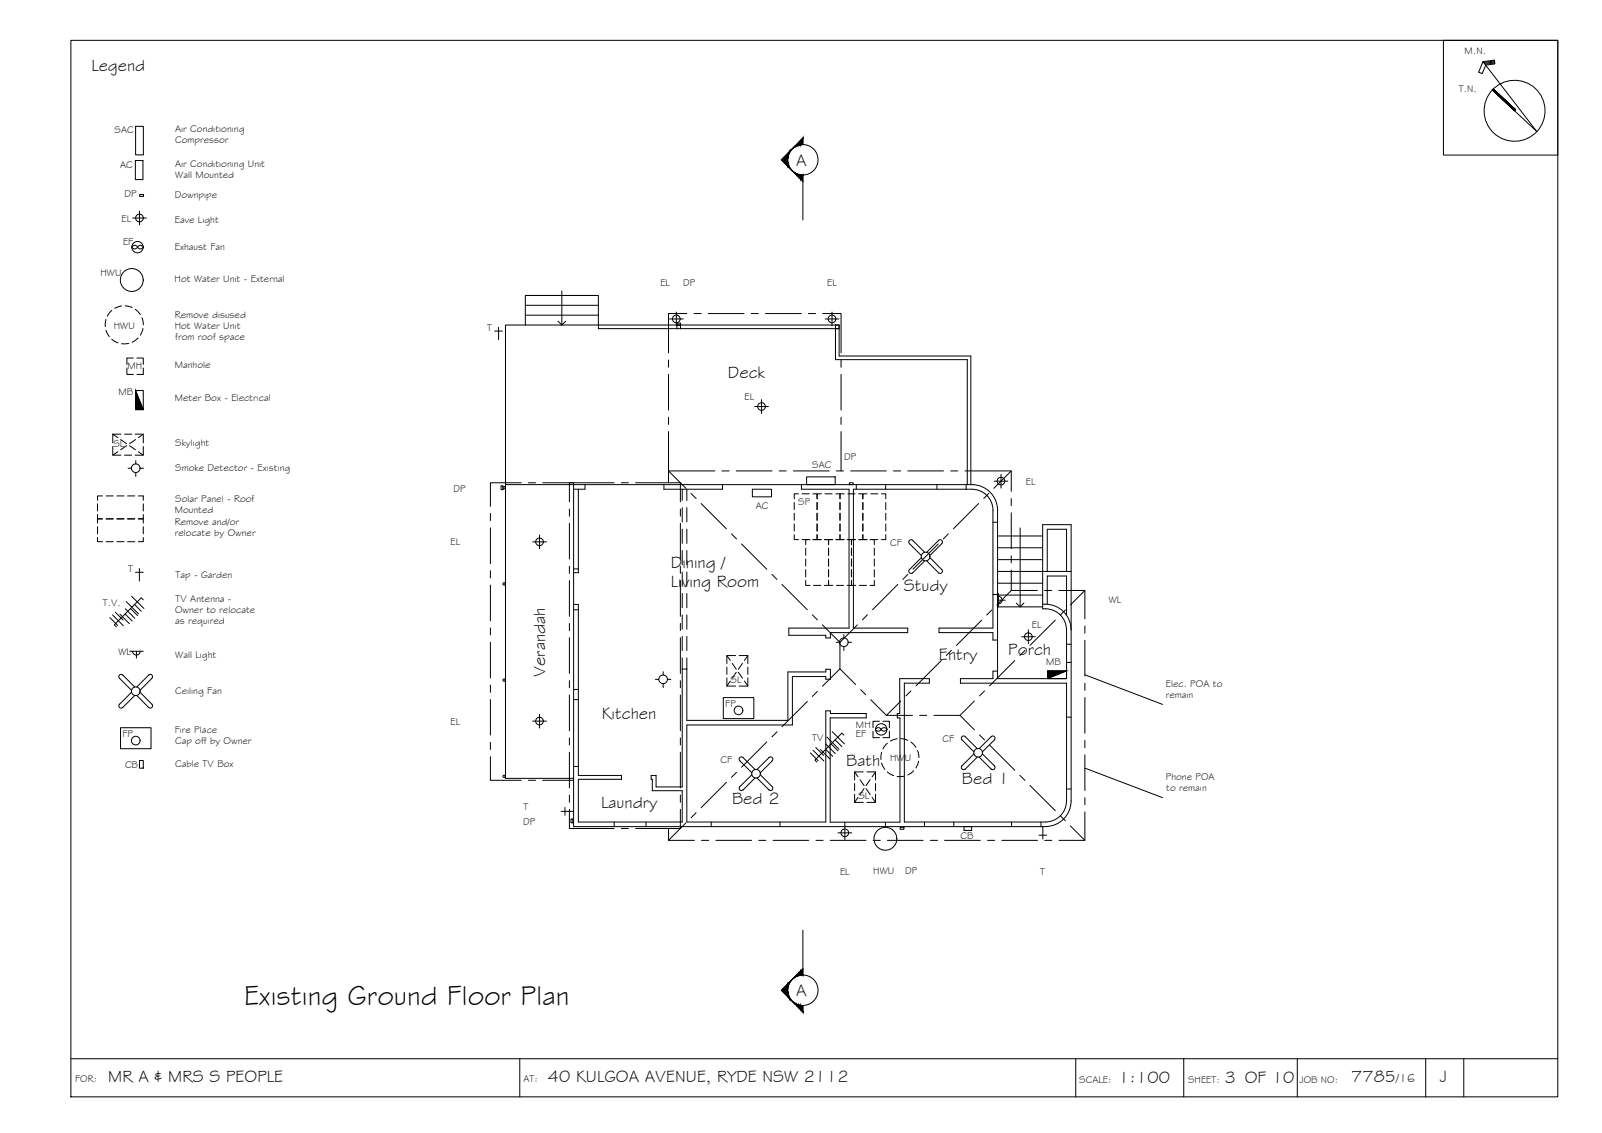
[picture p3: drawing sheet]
<svg xmlns="http://www.w3.org/2000/svg" width="420mm" height="297mm" viewBox="0 0 420 297" stroke-linecap="round" stroke-linejoin="round" font-family="sans-serif">
<!-- layer: BORDER -->
<g fill="none" stroke="#000" stroke-width=".26">
<path d="M18.6 10.6h390v277h-390zM378.6 10.6h30v30.1h-30zM388.9 16.2l3-.4 .2 1-2.4 .3-1 2.2-.9-.4 1.1-2.7 14.2 18.3-11.7-10.9M392 16l-2.9 .4M392 16.2l-2.7 .4M392 16.5l-2.5 .3M391.7 23.3l5.8 5.5M18.6 277.6h390M136.3 277.6v10M282.1 277.6v10M310.5 277.6v10M340.2 277.6v10"/>
<path d="M373.9 277.6v10M383.9 277.6v10"/>
<circle cx="397.2" cy="29" r="8"/>
</g>
<g fill="#000" stroke="#000" stroke-width=".26">
<path d="M391.4 23.6l5.9 5.4zM391.4 23.6l.2-.2 5.7 5.6z"/>
<path d="M391.6 23.4l5.7 5.6 .2-.2zM391.7 23.3l5.8 5.5z"/>
</g>
<!-- layer: EXISTING -->
<g fill="none" stroke="#000" stroke-width=".26">
<path d="M137.8 85.2v-7.7h19.1v8.7h20.6M137.8 82.6h19.1M137.8 80h19.1M177.5 85.2h1v1h-1zM178.5 86.2h41.6M219.1 85.2h1v1h-1zM219.1 86.2v8.1h34.6v32.8M132.6 127.1h122.3a6.7 6.7 0 0 1 6.7 6.7v44.1h18.1v-9M132.6 127.1v-41.9h87.5v8.1h34.5v33.8M132.6 127.1v77h17.8M150.4 127.1v89.6h123.8a6.7 6.7 0 0 0 6.7-6.7M151.7 128.3v21.8h-1.3"/>
<path d="M153.4 127.1v1.2h-3M174.1 127.1v1.2h15.4v-1.2M178.9 128.3v2.9M178.9 133.1v3.7M178.9 138.7v3.8M180.1 128.3v2.9M180.1 133.1v3.7M180.1 138.7v3.8M210.2 127.1v1.2h12.5v36.4h-15.8v1.9h9.7v.7h1.2v-1.4h20.3v-1.2h-14.3v-36.4h31.1a5.5 5.5 0 0 1 5.5 5.5v30.9h-14.1v1.2h14.1v1.9h1.2M224.6 127.1v1.2M232.3 127.1v1.2M245.7 127.1v1.2"/>
<path d="M253.4 127.1v1.2M260.4 136.9h1.2M150.4 158.5h1.3v44.8h11.3v1h-11.3v11.2h27.2v-8.2h-7.8v-3h-.3v-1h1.3v3h6.8v-33.8M150.4 149.2h1.3M150.4 159.9h1.3M178.9 144.3v3.8M178.9 150v3.7M178.9 155.6v3.7M180.1 144.3v3.8M180.1 150v3.7M180.1 155.6v3.7M260.4 155.9h1.2"/>
<path d="M261.6 159.1h11.9M261.6 156h11.9M261.6 152.9h11.9M261.6 149.8h19.3M261.6 146.7h11.9M261.6 143.6h11.9M261.6 140.5h11.9M273.5 158.4a6.8 6.8 0 0 1 7.4 6.7M274.7 149.8v-11h5v11M274.7 158.4v-7.4h5v10.3M178.9 161.2v3.8M178.9 166.8v3.8"/>
<path d="M178.9 175.4h1.2M180.1 172.5v16.4h26.5v-12.7h10v-.7h1.2v2.6h-1.2v-.7h-8.8v12.7h-27.7v25.4h36.5v-29.1h1.2v.7h9.4v1.1h-9.5v27.4h18.3v-27.4h-.7v-1.1h.7v-9.2h7.7v1.2h-6.5v36.4h37a5.5 5.5 0 0 0 5.5-5.5v-30.9h-27.8v-1.2h8.5v-1.9h1.2M180.1 161.2v3.8M180.1 166.8v3.8M279.7 173.7h1.2M280.9 168.9h-1.2a10.7 10.7 0 0 0-.6-6.3 5.6 5.6 0 0 0-5.6-3v-22h7.4v72.4M150.4 180.8h1.3M150.4 183.4h1.3M279.7 188h1.2M150.4 200.9h1.3M161.1 215.5v1.2M169.4 215.5v1.2"/>
<path d="M186.5 215.5v1.2M204.6 215.5v1.2M221.6 215.6v1.1M232.2 215.6v1.1M242.5 215.5v1.2M250.2 215.5v1.2M265.3 215.5v1.2M273 215.5v1.2M279.7 206.9h1.2"/>
<circle cx="132.2" cy="127.9" r=".31"/>
<circle cx="132.2" cy="153.1" r=".31"/>
<circle cx="132.2" cy="178.3" r=".31"/>
<circle cx="132.2" cy="203.5" r=".31"/>
</g>
<!-- layer: SERVICES -->
<g fill="none" stroke="#000" stroke-width=".26">
<path d="M35.6 33.1h2v7.5h-2zM34.8 57.2h3.6M35.5 42.1h2v5h-2zM36.6 55.3v3.7M36.6 51h1v.5h-1zM34.8 64.5a.86 .86 0 0 1 1.3 .3 .84 .84 0 0 1-.8 .4 .84 .84 0 0 1-.7-.4zM36.1 64.8a.86 .86 0 0 1 1.5 0M36.1 64.8a.86 .86 0 0 0 1.5 0M27.8 83.8l-.2 1.8M27.8 86.6l.9 1.7M29.3 81.4l-1.1 1.5M29.3 88.9l1.7 1"/>
<path d="M31.9 80.2l-1.8 .6M32.8 80.2l1.9 .4M33.3 96.5v1.7h1.7M33.8 90l-1.9 .1M35 93.9h-1.7v1.6M35.5 81.1l1.3 1.4M35.9 93.9h1.7v1.6M36.2 88.6l-1.5 1.1M37.2 83.3l.4 1.9M37.5 86.1l-.7 1.8M37.6 96.5v1.7h-1.7M129.7 86.8h2.1"/>
<path d="M130.8 85.8v3.3M175.6 83.6h3.6M177.4 81.8v3.6M177.5 84.7h1v.5h-1zM216.4 83.6h3.6M218.2 81.8v3.6M29.6 117v2.3h2.1M29.6 113.8h2.1M30.9 114.7l-1.3-.9v2.3M30.9 118.4l-1.3 .9M31.7 115.2l1.5 1.1M32.6 113.8h1.9"/>
<path d="M32.6 119.3h1.9M33.2 116.9l-1.5 1M34 116.9l1.5 1M35.5 113.8h2.1v2.3M35.5 115.2l-1.5 1.1M35.5 102.4v5h2.1l-2.1-5h2.1v5M36.3 118.4l1.3 .9M37.6 117v2.3h-2.1M37.6 113.8l-1.3 .9M197.9 106.6h3.6M199.7 104.8v3.6M25.6 134.9v1.1h1.3h-1.3v1.2"/>
<path d="M25.6 132.1v1.9M25.6 138.1v1.9M26.9 130h-1.3v1.2M27.8 136h1.9M27.8 130h1.9M30.7 136h1.8M30.7 130h1.8M33.5 136h1.8M33.5 130h1.8M33.6 122.8h.9M35.6 120.7v.9M35.6 123.9v1"/>
<path d="M36.3 130h1.3v1.2M36.7 122.8h.9M37.6 134.9v1.1h-1.3h1.3v1.2M37.6 132.1v1.9M37.6 138.1v1.9M131.4 127.4h.5v1h-.5zM197.3 128.3h5v2h-5zM208.3 131.7v1.9M208.3 134.5v1.9M208.3 137.4v1.8M209.4 129.5h-1.1v1.3M210.4 129.5h1.8"/>
<path d="M211.5 125h7.5v2.1h-7.5zM213.2 129.5h1.1v1.3v-1.3h1.1M214.3 131.7v1.9M214.3 134.5v1.9M214.3 137.4v1.8M216.4 129.5h1.8M219.2 129.5h1.1v1.3v-1.3h1.1M220.3 131.7v1.9M220.3 134.5v1.9M220.3 137.4v1.8M222.4 129.5h1.8M222.8 126.6h1v.5h-1z"/>
<path d="M225.2 129.5h1.1v1.3v-1.3h1.1M226.3 131.7v1.9M226.3 134.5v1.9M226.3 137.4v1.8M228.4 129.5h1.8M231.2 129.5h1.1v1.3M232.3 131.7v1.9M232.3 134.5v1.9M232.3 137.4v1.8M260.7 126.1h3.6M262.5 124.3v3.7M25.6 140.9v1.1h1.3"/>
<path d="M27.8 142h1.9M30.7 142h1.8M32.9 159.6l2.5 2.5M33.1 157.7l3.2 3.2M33.5 142h1.8M34.2 159.5l1.9 1.9M34.5 156.3l3.2 3.2M35.3 158.5l1.7 1.7M35.5 150h2.1M36.6 149v3.3M37.6 140.9v1.1h-1.3M37.6 157.3l-.6-.6-7 7.1 .5 .5"/>
<path d="M139.7 142.1h3.6M141.5 140.2v3.7M208.3 140.2v1.3h1.1M210.4 141.5h1.8M211.3 152.2v1.3h1.1M211.3 143.7v1.9M211.3 146.6v1.8M211.3 149.3v1.9M212.4 141.5h-1.1v1.3M213.2 141.5h2.1M213.4 153.5h1.9M214.3 141.5v-1.3v1.3h1.1"/>
<path d="M216.2 153.5h1.1v-1.3v1.3h1.1M216.2 141.5h1.1v1.3v-1.3h1.1M216.4 141.5h1.8M217.3 143.7v1.9M217.3 146.6v1.8M217.3 149.3v1.9M219.2 141.5h2M219.4 153.5h1.8M220.3 141.5v-1.3v1.3h1.1M222.2 153.5h1.1v-1.3v1.3h1.1M222.2 141.5h1.1v1.3v-1.3h1.1M222.4 141.5h1.8"/>
<path d="M223.3 143.7v1.9M223.3 146.6v1.8M223.3 149.3v1.9M225.2 141.5h2.1M225.4 153.5h1.9M226.3 141.5v-1.3v1.3h1.1M228.2 141.5h1.1v1.3M228.4 141.5h1.8M229.3 152.2v1.3h-1.1M229.3 143.7v1.9M229.3 146.6v1.8M229.3 149.3v1.9"/>
<path d="M232.3 140.2v1.3h-1.1M238.5 142.5l3.2 3.2M238.5 142.5a.6 .6 0 0 1 0-.8 .6 .6 0 0 1 .9 0l3.1 3.1M238.5 149.3a.6 .6 0 0 0 0 .9 .6 .6 0 0 0 .9-.1M241.7 146.2l-3.2 3.1M242.5 147l-3.1 3.2M243 147l3.2 3.2M243.9 146.2l3.1 3.1M246.1 141.7a.6 .6 0 0 1 .9 0 .6 .6 0 0 1 0 .8M246.2 141.7l-3.2 3.1M247 149.3a.6 .6 0 0 1 0 .9 .6 .6 0 0 1-.9-.1M247 142.5l-3.1 3.2"/>
<path d="M261.8 156.3a1.01 1.01 0 0 1 1 1 1.01 1.01 0 0 1-1 1M261.8 157.3h1.8M261.8 155.5v3.6M28.8 161.9l2.1 2.1M29.5 161.2l2.8 2.8M30.2 160.5l2.1 2.1M31.5 161l2.4 2.5M32.8 161l1.9 1.8M34 170.7h3.6M34.8 170.7a1.01 1.01 0 0 0 1 1 1.01 1.01 0 0 0 1-1M35.8 170.7v1.8M39 177a.6 .6 0 0 1 .8 0 .6 .6 0 0 1 0 .8"/>
<path d="M39 177l-3.1 3.1M39.9 177.8l-3.2 3.2M171.9 178.1h.9M173.9 176.1v.9M173.9 179.2v1.1M175.1 178.1h.8M190.6 174.9v1.9M190.6 177.7v2.2M190.6 171.9l.9 1.3M191.5 178.6l-.9 1.3h2.3M192.1 173.9l1 1.6M192.9 171.9h-2.3v2.1"/>
<path d="M193.1 176.2l-1 1.6M193.6 176.2l1.1 1.6M193.9 171.9h2.2v2.1M194.7 173.9l-1.1 1.6M195.2 178.6l.9 1.3M196.1 177.7v2.2h-2.2M196.1 174.9v1.9M196.1 171.9l-.9 1.3M219.3 168.4h.9M221.3 166.4v.9M221.3 169.5v1.1M222.5 168.4h.9"/>
<path d="M267.9 166.9h3.6M269.7 165.1v3.6M279.7 175.9h-5v2l5-2v2h-5M284.6 176.9l20.3 7.8M31.4 184.6a.6 .6 0 0 0-.1 .9 .6 .6 0 0 0 .9-.1M31.6 190.8h8v5.5h-8zM34.5 181.5l-3.2 3.2M35.4 180.1l-3.2-3.1a.6 .6 0 0 0-.9 0 .6 .6 0 0 0 .1 .8l3.1 3.2M35.4 182.3l-3.2 3.2M35.9 182.3l3.1 3.2M36.6 199.4h1v2h-1zM36.7 181.5l3.2 3.2"/>
<path d="M39.8 184.6a.6 .6 0 0 1 0 .9 .6 .6 0 0 1-.8-.1M139.7 189.1h3.6M141.5 187.3v3.6M189.7 182.9h8v5.5h-8zM194 199.4l3.2 3.2M194.9 198.6l3.1 3.2M194.9 198.6a.6 .6 0 0 0-.9 0 .6 .6 0 0 0 0 .9M201.6 198.6a.6 .6 0 0 1 .9 0 .6 .6 0 0 1 0 .9M201.7 198.6l-3.2 3.2M202.6 199.4l-3.2 3.2M212.5 197.4l2.1 2M213.2 196.7l2.9 2.8"/>
<path d="M214 196l2 2M215.2 196.5l2.5 2.5M216.5 196.4l1.9 1.9M216.6 195.1l2.5 2.5M216.9 193.2l3.2 3.2M218 195l1.8 1.9M218.3 191.8l3.2 3.2M219 194l1.8 1.7M221.3 192.7l-.5-.5-7.1 7.1 .6 .5M229 191.7v1.7h1.7M229.6 191.2a.86 .86 0 0 1 1.5 0 .85 .85 0 0 1 1.5 0M229.6 191.2a.86 .86 0 0 0 1.5 0 .85 .85 0 0 0 1.5 0"/>
<path d="M230.7 189.1h-1.7v1.7M231.2 197.2l-.2 1.9M231.6 189.1h1.7v1.7M232.7 194.9l-1.1 1.4M233.3 191.7v1.7h-1.7M235.3 193.7l-1.8 .6M236.2 193.6l1.9 .5M238.9 194.6l1.3 1.3M240.7 196.8l.3 1.8M240.9 199.6l-.7 1.7M252.3 194l3.1 3.1M253.1 193.1l3.2 3.2"/>
<path d="M253.2 193.1a.6 .6 0 0 0-.9 0 .6 .6 0 0 0 0 .9M255.4 197.6l-3.1 3.1a.6 .6 0 0 0 0 .9 .6 .6 0 0 0 .9 0l3.1-3.1M256.8 198.5l3.2 3.1M257.6 197.6l3.2 3.2M259.9 193.1a.6 .6 0 0 1 .9 0 .6 .6 0 0 1 0 .9M260 193.1l-3.2 3.2M260.8 194l-3.2 3.1M147.2 212.7h3.2M148.2 211.7v2M149.7 214.7h.5v1h-.5zM194 206.2a.6 .6 0 0 0 0 .9 .6 .6 0 0 0 .9 0M197.2 203.1l-3.2 3.2"/>
<path d="M198 204l-3.1 3.1M198.5 204l3.2 3.1M199.4 203.1l3.2 3.2M202.5 206.2a.6 .6 0 0 1 0 .9 .6 .6 0 0 1-.9 0M219.8 218.3h3.6M221.6 216.5v3.7M224.1 205.4v1.9M224.1 208.2v2.2M224.1 202.4l.9 1.3M225 209.1l-.9 1.3h2.3M225.6 204.4l1 1.6M226.4 202.4h-2.3v2.1"/>
<path d="M226.6 206.7l-1 1.6M227.1 206.7l1.1 1.6M227.4 202.4h2.2v2.1M228.2 204.4l-1.1 1.6M228.7 209.1l.9 1.3M229.6 208.2v2.2h-2.2M229.6 205.4v1.9M229.6 202.4l-.9 1.3M231.2 200l.9 1.7M232.7 202.4l1.7 .9M236.1 216.9h1v.5h-1zM237.2 203.5l-1.9 .1"/>
<path d="M239.6 202.1l-1.5 1.1M252.8 216.7h2v1h-2zM260.8 200.7a.6 .6 0 0 1 0 .9 .6 .6 0 0 1-.9 0M272.5 219h2M273.5 216.7v3.3M284.6 201.4l20.3 7.7"/>
<circle cx="36.6" cy="57.2" r="1.01"/>
<circle cx="34.6" cy="73.4" r="3"/>
<circle cx="36.1" cy="64.8" r="1.49"/>
<circle cx="177.4" cy="83.6" r="1.01"/>
<circle cx="218.2" cy="83.6" r="1.01"/>
<circle cx="199.7" cy="106.6" r="1.01"/>
<circle cx="35.6" cy="122.7" r="1.13"/>
<circle cx="262.5" cy="126.1" r="1.01"/>
<circle cx="141.5" cy="142.1" r="1.01"/>
<circle cx="242.8" cy="145.9" r="1.13"/>
<circle cx="173.9" cy="178.1" r="1.13"/>
<circle cx="221.3" cy="168.4" r="1.13"/>
<circle cx="269.7" cy="166.9" r="1.01"/>
<circle cx="35.6" cy="194.2" r="1.13"/>
<circle cx="35.6" cy="181.2" r="1.13"/>
<circle cx="141.5" cy="189" r="1.01"/>
<circle cx="193.7" cy="186.2" r="1.13"/>
<circle cx="231.1" cy="191.2" r="1.49"/>
<circle cx="256.5" cy="197.4" r="1.13"/>
<circle cx="198.3" cy="202.8" r="1.13"/>
<circle cx="221.6" cy="218.3" r="1.01"/>
<circle cx="232.2" cy="219.9" r="3"/>
</g>
<!-- layer: SECTION POINT -->
<g fill="#000" stroke="#000" stroke-width=".26">
<path d="M207.1 39.8l.3-.4-.3 .6zM207.7 39.1l.4-.4zM204.9 41.9l1.7-1.6v3.3zM207.4 44.3l.3 .4zM207.7 44.7l.4 .4zM206.6 258v3.3l-1.7-1.7zM207.7 256.8l-.3 .4zM208.1 256.4l-.4 .4zM207.1 261.5l.3 .6zM207.7 262.5l.4 .3z"/>
<path d="M206.8 40v.5l.3-.7zM207.1 39.8l-.3 .7z"/>
<path d="M207.4 39.4l-.3 .6zM207.4 39.4l.3-.3z"/>
<path d="M208.1 38.7l.5-.4zM208.6 38.3l-.5 .4z"/>
<path d="M208.6 38.3v.2l.4-.7zM209 37.8v.4l-.4 .3z"/>
<path d="M209.5 37.3l-.5 .5v.4zM209.5 37.3v.8l-.5 .1z"/>
<path d="M209.5 37.3v.8l.5-1.3zM210 36.8v1.1l-.5 .2z"/>
<path d="M210.6 36.3l-.6 .5v1.1zM210.6 36.3v1.6h-.6z"/>
<path d="M206.7 40.2l-.1 1.4zM206.7 40.2l-.1 1.4z"/>
<path d="M206.6 42.2v1.4zM206.7 42.8v.9z"/>
<path d="M206.7 40.2v.9l.1-1.1zM206.8 40l-.1 1.1z"/>
<path d="M206.7 42.8v.9l.1-.4zM206.8 43.3v.5l-.1-.1z"/>
<path d="M206.8 43.3v.5h.3zM206.8 43.8h.3v.3z"/>
<path d="M207.1 43.8l.3 .5zM207.1 44.1l.3 .3z"/>
<path d="M208.1 45.1l.5 .3zM208.1 45.1l.5 .3v.2z"/>
<path d="M208.6 45.4v.2h.4zM208.6 45.6h.4v.4z"/>
<path d="M209 45.6v.4l.5-.2zM209 46l.5-.2v.7z"/>
<path d="M209.5 45.8v.7l.5-.6zM210 45.9v1.1l-.5-.5z"/>
<path d="M210 45.9v1.1l.6-1.1zM210.6 45.9v1.7l-.6-.6z"/>
<path d="M206.6 258v1.3zM206.6 258l.1 .8z"/>
<path d="M206.7 257.9l.1 .3-.1 .6zM206.7 257.9l.1 .3v-.5z"/>
<path d="M206.8 257.7h.3l-.3 .5zM206.8 257.7h.3v-.2z"/>
<path d="M207.1 257.5l.3-.3-.3 .5zM207.1 257.5l.3-.3z"/>
<path d="M208.1 256.4l.5-.2zM208.1 256.4l.5-.2v-.2z"/>
<path d="M208.6 256l.4-.1-.4 .3zM208.6 256l.4-.1v-.4z"/>
<path d="M209 255.5l.5 .3-.5 .1zM209 255.5l.5 .3v-.8z"/>
<path d="M209.5 255l.5 .7-.5 .1zM209.5 255l.5 .7v-1.2z"/>
<path d="M210 254.5l.6 1.1-.6 .1zM210 254.5l.6 1.1v-1.6z"/>
<path d="M206.6 259.9l.1 1.5zM206.6 259.9l.1 1.5z"/>
<path d="M206.7 260.5l.1 1-.1-.1zM206.7 260.5l.1 1z"/>
<path d="M206.8 261l.3 .8-.3-.3zM206.8 261l.3 .8z"/>
<path d="M207.1 261.5l.3 .6zM207.4 262l.3 .5z"/>
<path d="M208.1 262.8l.5 .5zM208.1 262.8l.5 .5z"/>
<path d="M208.6 263.1l.4 .7zM208.6 263.1l.4 .7v-.5z"/>
<path d="M209 263.3l.5 1-.5-.5zM209 263.3l.5 1v-.8z"/>
<path d="M209.5 263.5l.5 1.3-.5-.5zM209.5 263.5l.5 1.3v-1.2z"/>
<path d="M210 263.6l.6 1.7-.6-.5zM210 263.6l.6 1.7v-1.7z"/>
</g>
<g fill="none" stroke="#000" stroke-width=".26">
<path d="M210.6 37.9v-1.6l-5.7 5.6 5.7 5.7M210.6 45.9v11.8M210.6 254l-5.7 5.6 5.7 5.7v-1.7M210.6 243.9v11.7"/>
<circle cx="210.6" cy="41.9" r="4"/>
<circle cx="210.6" cy="259.6" r="4"/>
</g>
<!-- layer: ROOFPLAN EXIST. -->
<g fill="none" stroke="#000" stroke-width=".26">
<path d="M175.3 94.4v1.9M175.3 98.1v9.4M180.1 82.2h-4.8v10.3M182 82.2h1.9M185.8 82.2h9.3M197 82.2h1.9M200.8 82.2h9.3M212 82.2h1.9M215.8 82.2h4.8v10.3M220.6 94.4v1.9M220.6 98.1v9.4M175.3 109.4v1.9"/>
<path d="M175.3 113.1v10.4l4.6 4.5M220.6 109.4v1.9M220.6 113.1v10.4M128.6 134.6v1.9M128.6 138.4v9.4M136.7 126.6h-8.1v6.2M138.6 126.6h1.9M142.3 126.6h8.1v.5M149.3 133.4v1.9M149.3 137.2v9.4M161.1 126.6h-11.8v5M162.9 126.6h1.9"/>
<path d="M166.7 126.6h11.7v5M178.4 133.4v1.9M178.4 137.2v9.4M181.2 129.4l1.4 1.3M183.9 132l6.6 6.6M187.5 123.5h-12.2v3.1M189.3 123.5h1.9M191.8 140l1.4 1.3M193.1 123.5h9.4M204.4 123.5h1.8M208.1 123.5h9.4M219.3 123.5h1.9"/>
<path d="M223.1 123.5h9.4M234.3 123.5h1.9M238.1 123.5h9.4M248.7 140l-1.3 1.3M249.4 123.5h1.8M253.1 123.5h12.1v5.3M256.7 132l-6.7 6.6M259.3 129.4l-1.3 1.3M265.2 130.7v1.9M265.2 134.4v9.4M265.2 123.5l-4.5 4.5M128.6 149.6v1.9"/>
<path d="M128.6 153.4v9.3M149.3 148.5v1.8M149.3 152.2v9.4M178.4 148.5v1.8M178.4 152.2v9.4M194.5 142.6l6.6 6.6M202.4 150.6l1.4 1.3M205.1 153.2l6.6 6.7M235.5 153.2l-6.7 6.7M238.1 150.6l-1.3 1.3M246.1 142.6l-6.7 6.6M260.1 159.9l-1.3 1.3"/>
<path d="M265.2 149.5v5.3h6.9M265.2 145.7v1.9M265.2 154.8l-3.7 3.8M273.9 154.8h1.9M277.7 154.8h6.8v7.5M279.4 159.9l-1.3 1.3M284.5 154.8l-3.8 3.8M128.6 164.6v1.9M128.6 168.4v9.4M128.6 179.6v1.9M149.3 163.4v1.9M149.3 167.2v9.4"/>
<path d="M149.3 178.4v1.9M178.4 163.4v1.9M178.4 167.2v9.4M178.4 178.4v1.9M213 161.2l1.4 1.3M215.7 163.8l4.6 4.6M220.3 168.4v7l4.1 4.1M220.3 175.4l-4.6 4.5M224.9 163.8l-4.6 4.6M227.5 161.2l-1.3 1.3M246.9 173.2l-6.7 6.6M249.5 170.5l-1.3 1.3"/>
<path d="M257.5 162.6l-6.6 6.6M266.2 173.2l-6.7 6.6M268.8 170.5l-1.3 1.3M276.8 162.6l-6.7 6.6M284.5 164.1v1.9M284.5 167.9v9.3M284.5 179.1v1.9M128.6 198.4v6.2h8.1M128.6 183.4v9.3M128.6 194.6v1.9M149.3 182.2v9.4M149.3 193.5v1.8"/>
<path d="M149.3 197.2v9.4M178.4 182.2v9.4M178.4 193.5v1.8M178.4 197.2v9.4M201.1 194.5l-6.6 6.6M203.8 191.9l-1.4 1.3M211.7 183.9l-6.6 6.6M214.4 181.3l-1.4 1.3M225.7 180.8l1.3 1.3M228.4 183.4l4.1 4.2M232.5 187.6h6.8M236.3 183.8l-3.8 3.8"/>
<path d="M238.9 181.1l-1.3 1.3M241.2 187.6h1.9M251.8 187.6l3.8 3.7M255.6 183.8l-3.8 3.8h-6.9M256.9 192.7l1.3 1.3M258.2 181.1l-1.3 1.3M259.5 195.3l6.7 6.6M284.5 182.9v9.3M284.5 194.1v1.9M284.5 197.9v9.4M138.6 204.6h1.9M142.3 204.6h8.1"/>
<path d="M149.3 212.2v5h11.8M149.3 208.4v1.9M162.9 217.2h1.9M175.3 217.2v3.1h6.8M178.4 212.2v5h-11.7M178.4 208.4v1.9M179.9 215.7l-4.6 4.6M182.6 213.1l-1.4 1.3M190.5 205.1l-6.6 6.7M193.2 202.5l-1.4 1.3M267.5 203.3l1.3 1.3M270.1 205.9l6.7 6.6"/>
<path d="M278.1 213.9l1.3 1.3M280.7 216.5l3.8 3.8M284.5 212.9v7.4h-6.8M284.5 209.1v1.9M184 220.3h1.9M187.8 220.3h9.3M199 220.3h1.9M202.7 220.3h9.4M214 220.3h1.9M217.7 220.3h9.4M229 220.3h1.9M232.7 220.3h9.4"/>
<path d="M244 220.3h1.9M247.7 220.3h9.4M259 220.3h1.9M262.7 220.3h9.4M274 220.3h1.9"/>
</g>
<!-- layer: SERVICES -->
<path d="M35.5 102.4l2.1 5h-2.1zM274.7 175.9h5l-5 2z" fill="#000" stroke="#000" stroke-width=".26"/>
<!-- layer: 0 -->
<path d="M147.3 76.3v8.9M146.4 84.2l.9 1 1.1-1M267.6 138.4v20.7M266.5 158.1l1.1 1 .9-1" fill="none" stroke="#000" stroke-width=".26"/>
<text font-size="7.5" x="64" y="263.5">Existing Ground Floor Plan</text>
<g font-size="4.5">
<text x="24" y="18.6">Legend</text>
<text x="208.8" y="43.6">A</text>
<text x="190.9" y="99">Deck</text>
<text x="176" y="148.8">Dining /</text>
<text x="175.9" y="153.8">Living Room</text>
<text x="237" y="155">Study</text>
<text x="246.3" y="173.1">Entry</text>
<text x="264.4" y="171.7">Porch</text>
<text x="143" y="177.5" transform="rotate(-90 143 177.5)">Verandah</text>
<text x="157.8" y="188.5">Kitchen</text>
<text x="221.9" y="200.8">Bath</text>
<text x="252.3" y="205.5">Bed 1</text>
<text x="157.7" y="211.8">Laundry</text>
<text x="192" y="210.8">Bed 2</text>
<text x="208.8" y="261.1">A</text>
<text x="28.4" y="283.6">MR A &amp; MRS S PEOPLE</text>
<text x="143.7" y="283.6">40 KULGOA AVENUE, RYDE NSW 2112</text>
<text x="293.3" y="283.9">1:100</text>
<text x="321.2" y="283.9">3 OF 10</text>
<text x="354.4" y="283.8">7785</text>
<text x="377.7" y="283.8">J</text>
</g>
<text font-size="3.2" x="366.2" y="283.8">/16</text>
<g font-size="2.6">
<text x="384.1" y="14.3">M.N.</text>
<text x="382.6" y="24">T.N.</text>
<text x="30.1" y="34.9">SAC</text>
<text x="45.9" y="34.5">Air Conditioning</text>
<text x="45.9" y="37.4">Compressor</text>
<text x="31.5" y="44">AC</text>
<text x="45.9" y="43.7">Air Conditioning Unit</text>
<text x="46" y="46.6">Wall Mounted</text>
<text x="32.6" y="51.7">DP</text>
<text x="45.8" y="52">Downpipe</text>
<text x="31.9" y="58.1">EL</text>
<text x="45.9" y="58.4">Eave Light</text>
<text x="32.3" y="64.3">EF</text>
<text x="45.9" y="65.5">Exhaust Fan</text>
<text x="26.3" y="72.4">HWU</text>
<text x="45.8" y="74">Hot Water Unit - External</text>
<text x="173.2" y="74.9">EL</text>
<text x="179.1" y="74.9">DP</text>
<text x="216.9" y="74.9">EL</text>
<text x="45.8" y="83.3">Remove disused</text>
<text x="29.8" y="86.3">HWU</text>
<text x="45.8" y="86.2">Hot Water Unit</text>
<text x="46" y="89.2">from roof space</text>
<text x="127.8" y="86.8">T</text>
<text x="33.4" y="96.7">MH</text>
<text x="45.8" y="96.4">Manhole</text>
<text x="31" y="103.6">MB</text>
<text x="45.8" y="105.2">Meter Box - Electrical</text>
<text x="195.2" y="104.8">EL</text>
<text x="29.7" y="117.2">SL</text>
<text x="45.9" y="117">Skylight</text>
<text x="45.9" y="123.6">Smoke Detector - Existing</text>
<text x="213" y="122.8">SAC</text>
<text x="221.4" y="120.5">DP</text>
<text x="45.9" y="131.7">Solar Panel - Roof</text>
<text x="118.9" y="128.9">DP</text>
<text x="269.1" y="127.1">EL</text>
<text x="45.8" y="137.5">Remove and/or</text>
<text x="45.8" y="134.6">Mounted</text>
<text x="198.2" y="133.4">AC</text>
<text x="209.3" y="132.3">SP</text>
<text x="45.9" y="140.5">relocate by Owner</text>
<text x="118.2" y="143">EL</text>
<text x="233.5" y="143">CF</text>
<text x="33.6" y="150">T</text>
<text x="46" y="151.7">Tap - Garden</text>
<text x="27" y="158.9">T.V.</text>
<text x="45.9" y="160.7">Owner to relocate</text>
<text x="46" y="157.8">TV Antenna -</text>
<text x="290.8" y="158.1">WL</text>
<text x="46" y="163.6">as required</text>
<text x="270.6" y="164.7">EL</text>
<text x="31.1" y="171.7">WL</text>
<text x="46" y="172.4">Wall Light</text>
<text x="191.6" y="178.9">SL</text>
<text x="274.4" y="174.4">MB</text>
<text x="45.9" y="182.1">Ceiling Fan</text>
<text x="190.2" y="185.3">FP</text>
<text x="305.7" y="180.1">Elec. POA to</text>
<text x="305.7" y="183">remain</text>
<text x="118.2" y="190">EL</text>
<text x="224.5" y="190.7">MH</text>
<text x="32.1" y="193.2">FP</text>
<text x="45.8" y="192.2">Fire Place</text>
<text x="45.9" y="195.1">Cap off by Owner</text>
<text x="213" y="194.4">TV</text>
<text x="224.5" y="193.2">EF</text>
<text x="247.2" y="194.5">CF</text>
<text x="32.8" y="201.2">CB</text>
<text x="45.9" y="201.1">Cable TV Box</text>
<text x="189" y="200">CF</text>
<text x="233.4" y="199.5">HWU</text>
<text x="225.1" y="209.4">SL</text>
<text x="305.8" y="204.6">Phone POA</text>
<text x="305.9" y="207.5">to remain</text>
<text x="137.3" y="212.4">T</text>
<text x="137.2" y="216.3">DP</text>
<text x="251.9" y="219.8">CB</text>
<text x="220.3" y="229.3">EL</text>
<text x="229" y="229.1">HWU</text>
<text x="237.4" y="229.1">DP</text>
<text x="272.8" y="229.3">T</text>
<text x="19.7" y="283.8">FOR:</text>
<text x="137.3" y="283.6">AT:</text>
<text x="283" y="283.9">SCALE:</text>
<text x="311.6" y="283.9">SHEET:</text>
<text x="340.8" y="283.9">JOB NO:</text>
</g>
</svg>
